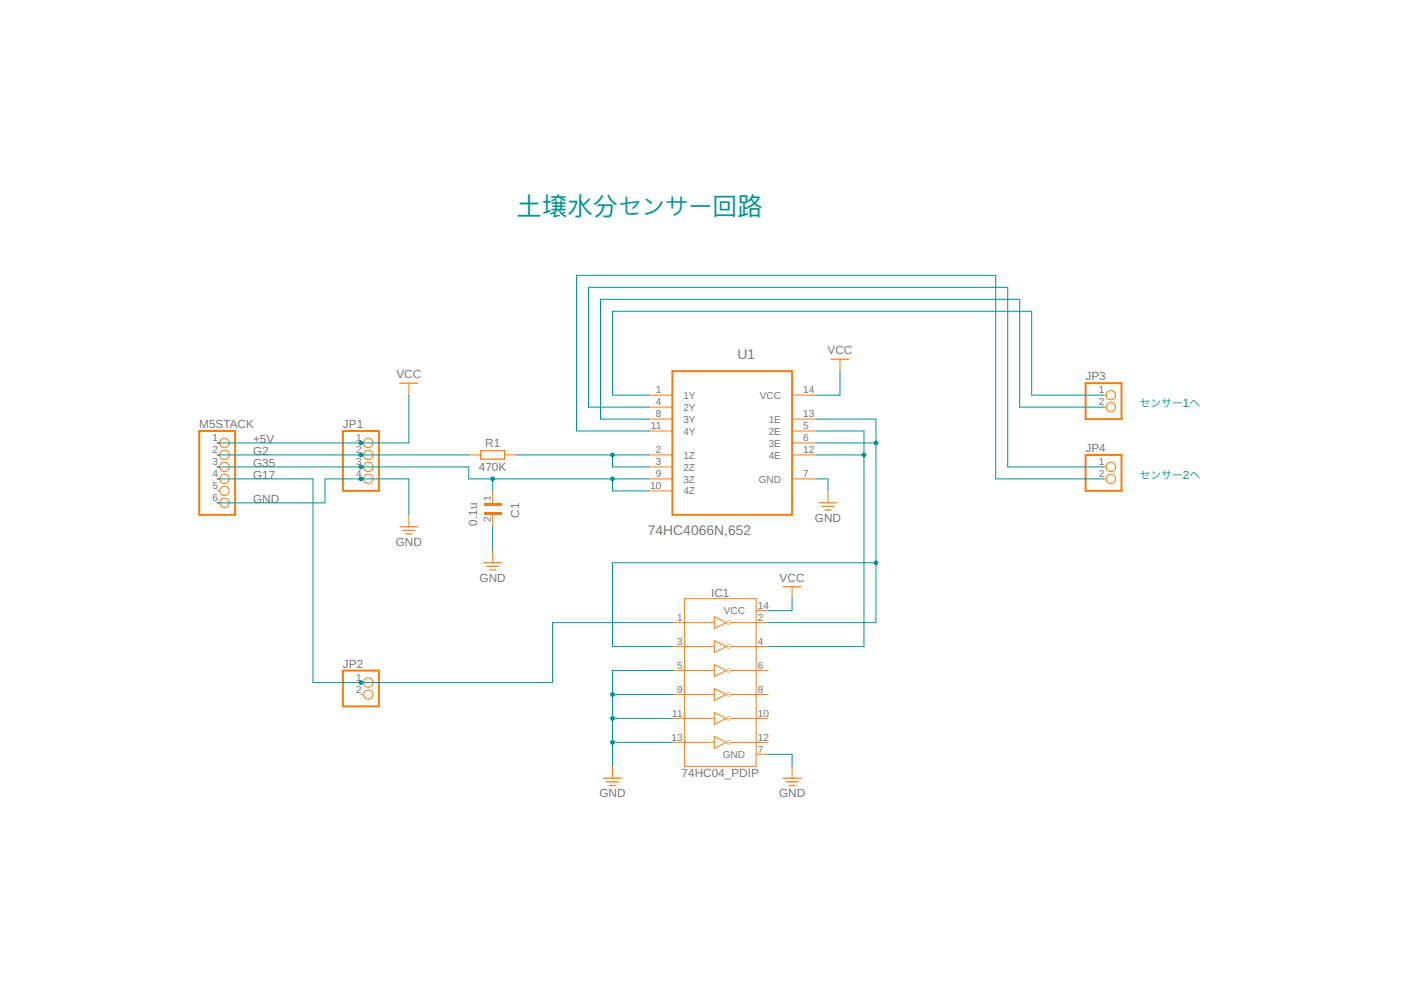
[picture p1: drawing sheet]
<svg xmlns="http://www.w3.org/2000/svg" width="297mm" height="210mm" viewBox="0 0 297 210" stroke-linecap="round" stroke-linejoin="round" font-family="sans-serif">
<g fill="none" stroke="#f57c10" stroke-width=".21">
<path d="M142.6 132h8.8M142.6 137.1h8.8M145.1 126.9h15.2v35.6h-15.2zM151.4 130.7l2.6 1.3-2.6 1.3zM151.4 135.8l2.6 1.3-2.6 1.3zM154.9 132h8M154.9 137.1h8M160.3 129.5h2.6M142.6 142.2h8.8M142.6 147.3h8.8M142.6 152.3h8.8M142.6 157.4h8.8"/>
<path d="M151.4 140.9l2.6 1.3-2.6 1.2zM151.4 146l2.6 1.3-2.6 1.2zM151.4 151l2.6 1.3-2.6 1.3zM151.4 156.1l2.6 1.3-2.6 1.3zM154.9 142.2h8M154.9 147.3h8M154.9 152.3h8M154.9 157.4h8M160.3 159.9h2.6"/>
</g>
<g fill="#f57c10">
<path d="M154.2 136.7a.45 .45 0 0 1 .7 .2 .45 .45 0 0 1-.3 .6 .45 .45 0 0 1-.6-.4h.2a.32 .32 0 0 1 .4-.3 .32 .32 0 0 1 .1 .5 .32 .32 0 0 1-.5-.1l-.2-.1z" fill-rule="evenodd"/>
<path d="M154.2 141.8a.45 .45 0 0 1 .7 .2 .45 .45 0 0 1-.3 .6 .45 .45 0 0 1-.6-.4h.2a.32 .32 0 0 1 .4-.4 .32 .32 0 0 1 .1 .5 .32 .32 0 0 1-.5 0l-.2-.1z" fill-rule="evenodd"/>
<path d="M154.2 146.9a.45 .45 0 0 1 .7 .2 .45 .45 0 0 1-.3 .6 .45 .45 0 0 1-.6-.4h.2a.32 .32 0 0 1 .4-.4 .32 .32 0 0 1 .1 .5 .32 .32 0 0 1-.5 0l-.2-.1z" fill-rule="evenodd"/>
<path d="M154.2 152a.45 .45 0 0 1 .7 .1 .45 .45 0 0 1-.3 .7 .45 .45 0 0 1-.6-.5h.2a.32 .32 0 0 1 .4-.3 .32 .32 0 0 1 .1 .5 .32 .32 0 0 1-.5 0l-.2-.2z" fill-rule="evenodd"/>
<path d="M154.2 157.1a.44 .44 0 0 1 .7 .1 .44 .44 0 0 1-.3 .6 .44 .44 0 0 1-.6-.4h.2a.32 .32 0 0 1 .4-.3 .32 .32 0 0 1 .1 .5 .32 .32 0 0 1-.5-.1l-.2-.1z" fill-rule="evenodd"/>
<path d="M154.2 131.7a.45 .45 0 0 1 .7 .1 .45 .45 0 0 1-.3 .6 .45 .45 0 0 1-.6-.4h.2a.32 .32 0 0 1 .4-.3 .32 .32 0 0 1 .1 .5 .32 .32 0 0 1-.5-.1l-.2-.1z" fill-rule="evenodd"/>
</g>
<g fill="#f57c10">
<path d="M154.2 136.7h.6l.1 .4-.1 .3h-.6l-.2-.3 .3-.3h.4l.1 .3-.2 .3-.3-.1-.3-.2zM154.2 136.7l-.2 .4 .3 .2 .3 .1 .2-.3-.2-.3h-.3l-.3 .3 .2 .3h.6l.1-.3-.1-.4z"/>
<path d="M154.2 141.8h.6l.1 .4-.1 .3h-.6l-.2-.3 .3-.3h.4l.1 .3-.2 .3-.3-.1-.3-.2zM154.2 141.8l-.2 .4 .3 .2 .3 .1 .2-.3-.2-.3h-.3l-.3 .3 .2 .3h.6l.1-.3-.1-.4z"/>
<path d="M154.2 146.9h.6l.1 .4-.1 .3h-.6l-.2-.3 .3-.3h.4l.1 .3-.2 .3-.3-.1-.3-.2zM154.2 146.9l-.2 .4 .3 .2 .3 .1 .2-.3-.2-.4-.3 .1-.3 .3 .2 .3h.6l.1-.3-.1-.4z"/>
<path d="M154.2 152h.6l.1 .3-.1 .4h-.6l-.2-.4 .3-.2 .3-.1 .2 .3-.1 .3h-.4l-.3-.3zM154.2 152l-.2 .3 .3 .3h.4l.1-.3-.2-.3-.3 .1-.3 .2 .2 .4h.6l.1-.4-.1-.3z"/>
<path d="M154.2 157.1h.6l.1 .3-.1 .4h-.6l-.2-.4 .3-.2 .3-.1 .2 .3-.1 .3h-.4l-.3-.3zM154.2 157.1l-.2 .3 .3 .2h.4l.1-.2-.2-.3-.3 .1-.3 .2 .2 .4h.6l.1-.4-.1-.3z"/>
<path d="M154.2 131.7h.6l.1 .3-.1 .4h-.6l-.2-.4 .3-.2h.4l.1 .2-.2 .3h-.3l-.3-.3zM154.2 131.7l-.2 .3 .3 .2 .3 .1 .2-.3-.2-.3-.3 .1-.3 .2 .2 .4h.6l.1-.4-.1-.3z"/>
</g>
<path d="M142.6 78.7h25.3v30.5h-25.3z" fill="none" stroke="#f57c10" stroke-width=".42"/>
<g fill="none" stroke="#f57c10" stroke-width=".21">
<path d="M99.4 96.5h2.5M107 96.5h2.5M137.5 83.8h5.1M137.5 88.9h5.1M137.5 91.4h5.1M137.5 96.5h5.1M137.5 86.3h5.1M137.5 99h5.1M167.9 83.8h5.1M167.9 88.9h5.1M167.9 91.4h5.1M167.9 93.9h5.1"/>
<path d="M167.9 96.5h5.1M137.5 101.5h5.1M137.5 104.1h5.1M167.9 101.5h5.1"/>
</g>
<path d="M101.9 95.6h5.1v1.7h-5.1z" fill="none" stroke="#f57c10" stroke-width=".25"/>
<g fill="#f57c10">
<path d="M102.6 106.6h3.8v.7h-3.8z" fill-rule="evenodd"/>
<path d="M102.6 108.5h3.8v.7h-3.8z" fill-rule="evenodd"/>
</g>
<g fill="#f57c10">
<path d="M102.6 106.6h3.8v.7h-3.8zM102.6 106.6v.7h3.8v-.7z"/>
<path d="M102.6 108.5h3.8v.7h-3.8zM102.6 108.5v.7h3.8v-.7z"/>
</g>
<g fill="none" stroke="#f57c10" stroke-width=".21">
<path d="M178.1 76.2v2.5M46 93.9h.6M46 96.5h.6M46 99h.6M76.5 93.9h.6M76.5 96.5h.6M76.5 99h.6M86.7 81.2v2.6M234 99h.5M234 83.8h.5M234 86.3h.5M46 101.5h.6"/>
<path d="M46 104.1h.6M46 106.6h.6M76.5 101.5h.6M86.7 109.2v2.5M104.5 104.1v2.5M104.5 109.2v2.5M104.5 116.8v2.5M175.6 104.1v2.5M234 101.5h.5M167.9 124.4v2.5M76.5 144.7h.6M76.5 147.3h.6"/>
<path d="M129.9 162.5v2.5M167.9 162.5v2.5"/>
<circle cx="47.6" cy="96.5" r=".99"/>
<circle cx="47.6" cy="99" r=".99"/>
<circle cx="47.6" cy="93.9" r=".99"/>
<circle cx="78.1" cy="93.9" r=".99"/>
<circle cx="78.1" cy="96.5" r=".99"/>
<circle cx="78.1" cy="99" r=".99"/>
<circle cx="235.5" cy="99" r=".99"/>
<circle cx="235.5" cy="86.3" r=".99"/>
<circle cx="235.5" cy="83.8" r=".99"/>
<circle cx="47.6" cy="104.1" r=".99"/>
<circle cx="47.6" cy="101.5" r=".99"/>
<circle cx="47.6" cy="106.6" r=".99"/>
<circle cx="78.1" cy="101.5" r=".99"/>
<circle cx="235.5" cy="101.5" r=".99"/>
<circle cx="78.1" cy="144.7" r=".99"/>
<circle cx="78.1" cy="147.3" r=".99"/>
</g>
<g fill="none" stroke="#f57c10" stroke-width=".25">
<path d="M176.2 76.2h3.8M84.8 81.2h3.8M84.8 111.7h3.8M85.4 112.5h2.5M86 113.2h1.3M102.6 119.3h3.8M173.7 106.6h3.8M174.3 107.4h2.5M174.9 108.1h1.3M103.2 120.1h2.5M103.8 120.8h1.3M166 124.4h3.8"/>
<path d="M128 165h3.8M128.6 165.8h2.5M129.2 166.5h1.3M166 165h3.8M166.7 165.8h2.5M167.3 166.5h1.3"/>
</g>
<path d="M42.2 91.4h7.6v17.8h-7.6zM72.7 91.4h7.6v12.7h-7.6zM230.2 96.5h7.6v7.6h-7.6zM230.2 81.2h7.6v7.7h-7.6zM72.7 142.2h7.6v7.6h-7.6z" fill="none" stroke="#f57c10" stroke-width=".42"/>
<path d="M109.5 96.5h28M129.9 96.5v2.5h7.6" fill="none" stroke="#009292" stroke-width=".21"/>
<circle cx="129.9" cy="96.5" r=".51" fill="#009292"/>
<path d="M129.3 96.5a.55 .55 0 0 1 1.1 0 .55 .55 0 0 1-1.1 0zM129.4 96.5a.51 .51 0 0 0 1 0 .51 .51 0 0 0-1 0z" fill="#009292"/>
<path d="M129.9 101.5v2.6h7.6M137.5 101.5h-33v2.6" fill="none" stroke="#009292" stroke-width=".21"/>
<circle cx="129.9" cy="101.5" r=".51" fill="#009292"/>
<path d="M129.3 101.5a.55 .55 0 0 1 1.1 0 .55 .55 0 0 1-1.1 0zM129.4 101.5a.51 .51 0 0 0 1 0 .51 .51 0 0 0-1 0z" fill="#009292"/>
<path d="M76.5 99h22.9v2.5h5.1" fill="none" stroke="#009292" stroke-width=".21"/>
<circle cx="104.5" cy="101.5" r=".51" fill="#009292"/>
<path d="M103.9 101.5a.55 .55 0 0 1 1.1 0 .55 .55 0 0 1-1.1 0zM104 101.5a.51 .51 0 0 0 1 0 .51 .51 0 0 0-1 0z" fill="#009292"/>
<path d="M46 99h30.5" fill="none" stroke="#009292" stroke-width=".21"/>
<circle cx="76.5" cy="99" r=".51" fill="#009292"/>
<path d="M76 99a.51 .51 0 0 1 1 0 .51 .51 0 0 1-1 0zM76 99a.51 .51 0 0 0 1 0 .51 .51 0 0 0-1 0z" fill="#009292"/>
<path d="M46 106.6h22.9v-5.1h17.8v7.7M104.5 111.7v5.1M173 101.5h2.6v2.6M162.9 159.9h5v2.6" fill="none" stroke="#009292" stroke-width=".21"/>
<circle cx="76.5" cy="101.5" r=".51" fill="#009292"/>
<path d="M76 101.5a.51 .51 0 0 1 1 0 .51 .51 0 0 1-1 0zM76 101.5a.51 .51 0 0 0 1 0 .51 .51 0 0 0-1 0z" fill="#009292"/>
<path d="M173 88.9h12.7v43.1h-22.8M173 93.9h12.7M185.7 119.3h-55.8v17.8h12.7" fill="none" stroke="#009292" stroke-width=".21"/>
<g fill="#009292">
<circle cx="185.7" cy="119.3" r=".51"/>
<circle cx="185.7" cy="93.9" r=".51"/>
</g>
<g fill="#009292">
<path d="M185.2 119.3a.51 .51 0 0 1 1 0 .51 .51 0 0 1-1 0zM185.2 119.3a.51 .51 0 0 0 1 0 .51 .51 0 0 0-1 0z"/>
<path d="M185.2 93.9a.51 .51 0 0 1 1 0 .51 .51 0 0 1-1 0zM185.2 93.9a.51 .51 0 0 0 1 0 .51 .51 0 0 0-1 0z"/>
</g>
<path d="M173 91.4h10.2v45.7h-20.3M173 96.5h10.2" fill="none" stroke="#009292" stroke-width=".21"/>
<circle cx="183.2" cy="96.5" r=".51" fill="#009292"/>
<path d="M182.7 96.5a.51 .51 0 0 1 1 0 .51 .51 0 0 1-1 0zM182.7 96.5a.51 .51 0 0 0 1 0 .51 .51 0 0 0-1 0z" fill="#009292"/>
<path d="M178.1 78.7v5.1h-5.1M167.9 126.9v2.6h-5M142.6 157.4h-12.7v5.1M142.6 142.2h-12.7v10.1" fill="none" stroke="#009292" stroke-width=".21"/>
<circle cx="129.9" cy="157.4" r=".51" fill="#009292"/>
<path d="M129.3 157.4a.55 .55 0 0 1 1.1 0 .55 .55 0 0 1-1.1 0zM129.4 157.4a.51 .51 0 0 0 1 0 .51 .51 0 0 0-1 0z" fill="#009292"/>
<path d="M142.6 152.3h-12.7v5.1" fill="none" stroke="#009292" stroke-width=".21"/>
<g fill="#009292">
<circle cx="129.9" cy="152.3" r=".51"/>
<circle cx="129.9" cy="147.3" r=".51"/>
</g>
<g fill="#009292">
<path d="M129.3 152.3a.55 .55 0 0 1 1.1 0 .55 .55 0 0 1-1.1 0zM129.4 152.3a.51 .51 0 0 0 1 0 .51 .51 0 0 0-1 0z"/>
<path d="M129.3 147.3a.55 .55 0 0 1 1.1 0 .55 .55 0 0 1-1.1 0zM129.4 147.3a.51 .51 0 0 0 1 0 .51 .51 0 0 0-1 0z"/>
</g>
<path d="M46 96.5h53.4M129.9 147.3h12.7" fill="none" stroke="#009292" stroke-width=".21"/>
<circle cx="76.5" cy="96.5" r=".51" fill="#009292"/>
<path d="M76 96.5a.51 .51 0 0 1 1 0 .51 .51 0 0 1-1 0zM76 96.5a.51 .51 0 0 0 1 0 .51 .51 0 0 0-1 0z" fill="#009292"/>
<path d="M46 101.5h20.4v43.2h50.8v-12.7h25.4" fill="none" stroke="#009292" stroke-width=".21"/>
<circle cx="76.5" cy="144.7" r=".51" fill="#009292"/>
<path d="M76 144.7a.51 .51 0 0 1 1 0 .51 .51 0 0 1-1 0zM76 144.7a.51 .51 0 0 0 1 0 .51 .51 0 0 0-1 0z" fill="#009292"/>
<path d="M86.7 83.8v10.1h-40.7M137.5 83.8h-7.6v-17.8h88.8v17.8h15.3M137.5 86.3h-12.7v-25.4h88.9v38.1h20.3M137.5 91.4h-15.3v-33h88.9v43.1h22.9M234 86.3h-17.8v-22.8h-88.9v25.4h10.2" fill="none" stroke="#009292" stroke-width=".21"/>
<circle cx="76.5" cy="93.9" r=".51" fill="#009292"/>
<path d="M76 93.9a.51 .51 0 0 1 1 0 .51 .51 0 0 1-1 0zM76 93.9a.51 .51 0 0 0 1 0 .51 .51 0 0 0-1 0z" fill="#009292"/>
<text font-size="5.4" fill="#009292" x="109.5" y="45.7">⼟壌⽔分センサー回路</text>
<g font-size="2.9" fill="#757575">
<text x="156.4" y="76.2">U1</text>
<text x="137.4" y="113.4">74HC4066N,652</text>
</g>
<g font-size="2.5" fill="#757575">
<text x="175.5" y="75.1">VCC</text>
<text x="84" y="80.2">VCC</text>
<text x="230.2" y="80.6">JP3</text>
<text x="42.2" y="90.8">M5STACK</text>
<text x="53.7" y="93.9">+5V</text>
<text x="72.7" y="90.8">JP1</text>
<text x="102.9" y="94.8">R1</text>
<text x="230.2" y="95.8">JP4</text>
<text x="53.7" y="99">G35</text>
<text x="53.7" y="96.5">G2</text>
<text x="53.7" y="101.5">G17</text>
<text x="101.5" y="99.9">470K</text>
<text x="53.7" y="106.6">GND</text>
<text x="101.1" y="111.5" transform="rotate(-90 101.1 111.5)">0.1u</text>
<text x="110" y="109.8" transform="rotate(-90 110 109.8)">C1</text>
<text x="172.8" y="110.7">GND</text>
<text x="83.9" y="115.8">GND</text>
<text x="101.7" y="123.4">GND</text>
<text x="165.3" y="123.4">VCC</text>
<text x="150.8" y="126.6">IC1</text>
<text x="72.7" y="141.5">JP2</text>
<text x="144.5" y="164.6">74HC04_PDIP</text>
<text x="127.1" y="169.1">GND</text>
<text x="165.2" y="169.1">GND</text>
</g>
<g font-size="2.5" fill="#009292">
<text x="241.6" y="86.3">センサー1へ</text>
<text x="241.6" y="101.5">センサー2へ</text>
</g>
<g font-size="2.1" fill="#757575">
<text x="139" y="83.4">1</text>
<text x="170.3" y="83.4">14</text>
<text x="233" y="83.4">1</text>
<text x="139" y="86">4</text>
<text x="139" y="88.5">8</text>
<text x="144.9" y="84.5">1Y</text>
<text x="144.9" y="87.1">2Y</text>
<text x="144.9" y="89.6">3Y</text>
<text x="161.1" y="84.5">VCC</text>
<text x="163" y="89.6">1E</text>
<text x="170.3" y="88.5">13</text>
<text x="233" y="86">2</text>
<text x="45.1" y="93.6">1</text>
<text x="75.5" y="93.6">1</text>
<text x="138" y="91">11</text>
<text x="144.9" y="92.1">4Y</text>
<text x="163" y="92.1">2E</text>
<text x="163" y="94.7">3E</text>
<text x="170.3" y="91">5</text>
<text x="170.3" y="93.6">6</text>
<text x="45.1" y="96.1">2</text>
<text x="45.1" y="98.6">3</text>
<text x="45.1" y="101.2">4</text>
<text x="75.5" y="96.1">2</text>
<text x="75.5" y="98.6">3</text>
<text x="75.5" y="101.2">4</text>
<text x="139" y="96.1">2</text>
<text x="139" y="98.6">3</text>
<text x="139" y="101.2">9</text>
<text x="144.9" y="97.2">1Z</text>
<text x="144.9" y="99.8">2Z</text>
<text x="163" y="97.2">4E</text>
<text x="170.3" y="96.1">12</text>
<text x="170.3" y="101.2">7</text>
<text x="233" y="98.6">1</text>
<text x="233" y="101.2">2</text>
<text x="45.1" y="103.7">5</text>
<text x="45.1" y="106.3">6</text>
<text x="104.1" y="106.3" transform="rotate(-90 104.1 106.3)">1</text>
<text x="137.8" y="103.7">10</text>
<text x="144.9" y="102.3">3Z</text>
<text x="144.9" y="104.8">4Z</text>
<text x="160.9" y="102.3">GND</text>
<text x="104.1" y="110.7" transform="rotate(-90 104.1 110.7)">2</text>
<text x="143.5" y="131.7">1</text>
<text x="153.5" y="130.2">VCC</text>
<text x="160.7" y="131.7">2</text>
<text x="160.7" y="129.1">14</text>
<text x="143.5" y="136.7">3</text>
<text x="160.7" y="136.7">4</text>
<text x="143.5" y="141.8">5</text>
<text x="160.7" y="141.8">6</text>
<text x="75.5" y="144.4">1</text>
<text x="75.5" y="146.9">2</text>
<text x="143.5" y="146.9">9</text>
<text x="160.7" y="146.9">8</text>
<text x="142.5" y="152">11</text>
<text x="160.7" y="152">10</text>
<text x="142.4" y="157">13</text>
<text x="153.2" y="160.7">GND</text>
<text x="160.7" y="159.6">7</text>
<text x="160.7" y="157">12</text>
</g>
</svg>
